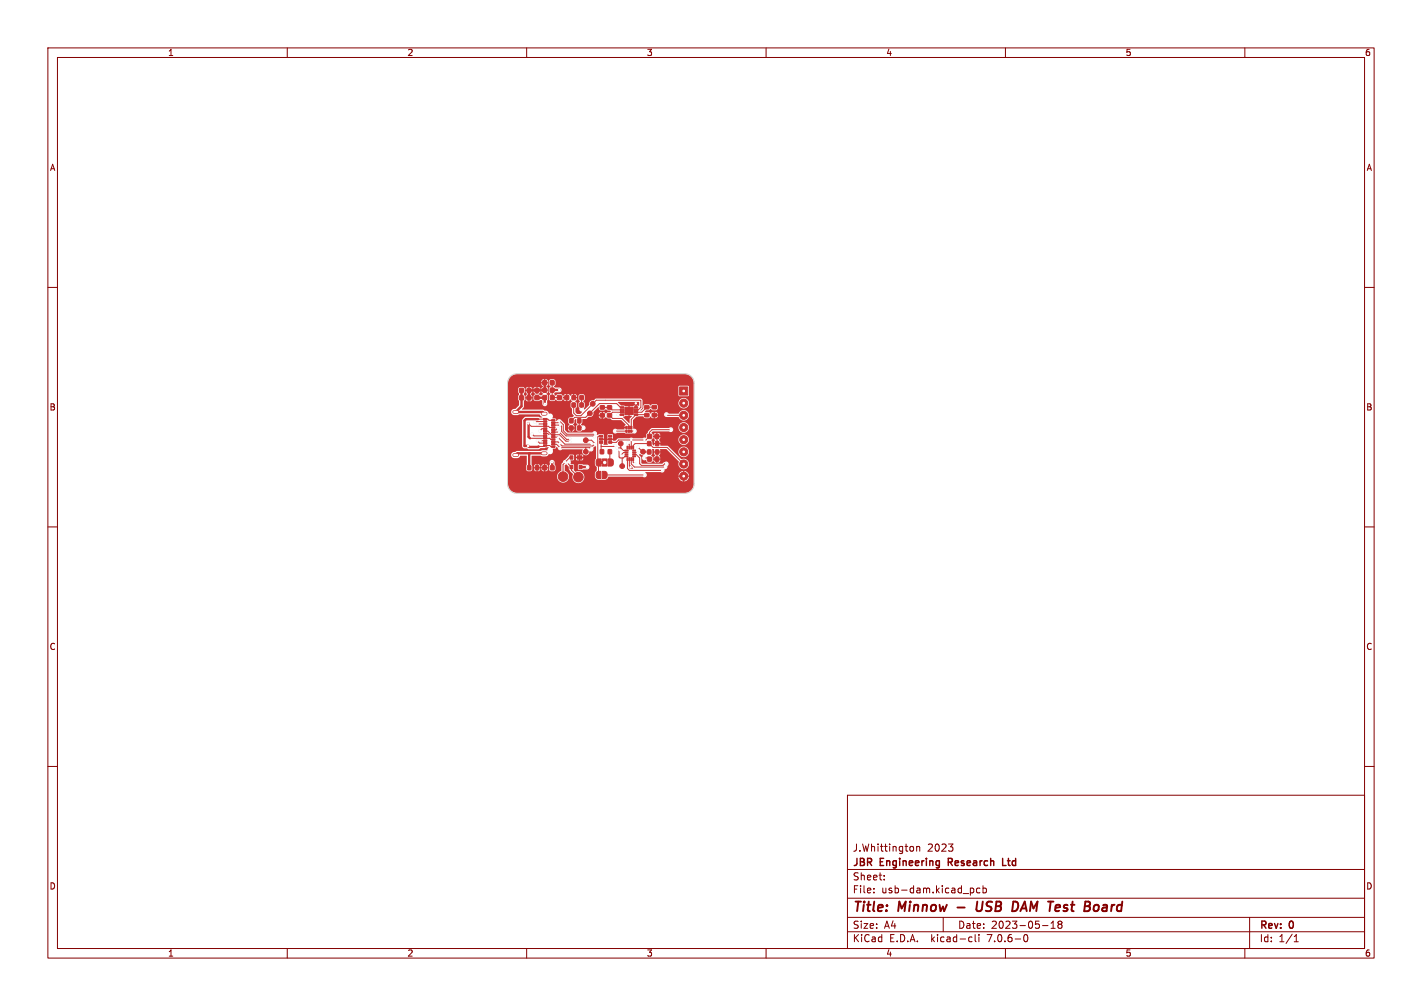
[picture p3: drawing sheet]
<svg xmlns="http://www.w3.org/2000/svg" width="297mm" height="210mm" viewBox="0 0 297 210" stroke-linecap="round" stroke-linejoin="round" font-family="sans-serif">
<g fill="none" stroke="#840000" stroke-width=".21">
<path d="M10 10h277v190h-277zM12 12h273v186h-273zM60 10v2M110 10v2M160 10v2M210 10v2M260 10v2M10 60h2M285 60h2M10 110h2M285 110h2M10 160h2"/>
<path d="M285 160h2M177 166h108v32h-108zM190.7 176.8l.1 .2-.1 .6M191.5 176.8l.2-.1 .3 .1 .1 .9M191.5 176.7v1M198.1 176.2h.9l-.5 .6M199 176.9v.7M60 198v2M110 198v2M160 198v2M177 194.5h108M177 191.5h108"/>
<path d="M177 187.5h108M177 181.5h108M182.5 186.3v.1M182.5 185.5v.1M184.7 183.6v.1M184.7 182.8v.1M197 191.5v3M202.6 195.6l.4 .1M202.8 185.4h.3l.3 .3-.1 .6-.5 .1M203 196.5l-.4 .1M203.7 195.1v1.3l.2 .2M204.5 195.1v.1"/>
<path d="M204.5 195.6v1M204.7 185.5l-.5-.1-.2 .3 .1 .6h.6M205.3 185.5l.4-.1 .3 .3-.1 .6h-.6M205.3 184.9v1.5M210 198v2M214 195.2l.2-.1a.8 .8 0 0 1 .5 .7 .8 .8 0 0 1-.5 .8l-.2-.1-.2-.5zM217.7 193.2h1.2M219.5 193.8h.9M219.5 192.7l.5-.4v1.5M221.2 192.9l-.2 .3v.3l.2 .3 .5-.1 .1-.2-.1-.4-.2-.2M221.2 192.9l-.2-.2 .2-.4 .5 .1 .1 .2-.3 .3M221.2 192.9h.3"/>
<path d="M260 198v2M261 191.5v6.5M270.3 196.6h.9M270.3 195.5l.4-.4v1.5"/>
</g>
<path d="M200 189.4h1.5M204.1 188.2l-.2 1.6 .2 .3a.66 .66 0 0 0 .8-.1M212.4 188.3l.3 .8-.2 .6M228.9 188.9l.5 .1 .1 .3-.1 .5-.4 .4" fill="none" stroke="#840000" stroke-width=".4"/>
<path d="M198.1 180h.5M198.6 179.2h-.5v1.5M209.4 179.2v1.5h.7" fill="none" stroke="#840000" stroke-width=".3"/>
<path d="M125.4 96.3h.5v.5h-.5z" fill="#c83434"/>
<g fill="#c83434" stroke="#c83434" stroke-width=".21">
<path d="M135.3 95.4h.7v.9h-.7z"/>
<path d="M136.8 95.4h.8v.9h-.8z"/>
<path d="M120.6 87.4h.7v.9h-.7z"/>
<path d="M119 87.4h.7v.9h-.7z"/>
<path d="M108.5 82.6h.8v.9h-.8z"/>
<path d="M110.1 82.6h.8v.9h-.8z"/>
<path d="M120.6 88.9h.7v.9h-.7z"/>
<path d="M119 88.9h.7v.9h-.7z"/>
<path d="M126.9 86.4h.8v.6h-.8z"/>
<path d="M126.9 84.7h.8v.7h-.8z"/>
<path d="M114.9 81h.8v.9h-.8z"/>
<path d="M113.4 81h.8v.9h-.8z"/>
<path d="M114.9 79.5h.8v.8h-.8z"/>
<path d="M113.4 79.5h.8v.8h-.8z"/>
<path d="M115.2 87.6h.7v.3h-.7z"/>
<path d="M115.2 88.1h.7v.3h-.7z"/>
<path d="M115.2 88.6h.7v.3h-.7z"/>
<path d="M115.2 89.1h.7v.3h-.7z"/>
<path d="M115.2 89.6h.7v.3h-.7z"/>
<path d="M115.2 90.1h.7v.3h-.7z"/>
<path d="M115.2 90.6h.7v.3h-.7z"/>
<path d="M115.2 91.1h.7v.3h-.7z"/>
<path d="M115.2 91.6h.7v.3h-.7z"/>
<path d="M115.2 92.1h.7v.3h-.7z"/>
<path d="M115.2 92.6h.7v.3h-.7z"/>
<path d="M115.2 93.1h.7v.3h-.7z"/>
<path d="M113.5 92.8h.7v.3h-.7z"/>
<path d="M113.5 92.4h.7v.3h-.7z"/>
<path d="M113.5 91.8h.7v.3h-.7z"/>
<path d="M113.5 91.4h.7v.3h-.7z"/>
<path d="M113.5 90.8h.7v.3h-.7z"/>
<path d="M113.5 90.4h.7v.3h-.7z"/>
<path d="M113.5 89.8h.7v.3h-.7z"/>
<path d="M113.5 89.4h.7v.3h-.7z"/>
<path d="M113.5 88.8h.7v.3h-.7z"/>
<path d="M113.5 88.4h.7v.3h-.7z"/>
<path d="M113.5 87.8h.7v.3h-.7z"/>
<path d="M113.5 87.4h.7v.3h-.7z"/>
<path d="M121.1 82.6h.7v.8h-.7z"/>
<path d="M119.5 82.6h.7v.8h-.7z"/>
<path d="M135.3 90.7h.7v.8h-.7z"/>
<path d="M136.8 90.7h.8v.8h-.8z"/>
<path d="M125.2 90.8h.7v.5h-.7z"/>
<path d="M125.2 91.5h.7v.4h-.7z"/>
<path d="M125.2 92.1h.7v.4h-.7z"/>
<path d="M127.1 92.1h.7v.4h-.7z"/>
<path d="M127.1 91.5h.7v.4h-.7z"/>
<path d="M127.1 90.8h.7v.5h-.7z"/>
<path d="M108.5 81.1h.8v.8h-.8z"/>
<path d="M110.1 81.1h.8v.8h-.8z"/>
<path d="M121.1 84.1h.7v.9h-.7z"/>
<path d="M119.5 84.1h.7v.9h-.7z"/>
<path d="M136.2 84.7h.9v.6h-.9z"/>
<path d="M136.2 86.3h.9v.7h-.9z"/>
<path d="M111.7 82.6h.9v.8h-.9z"/>
<path d="M111.7 81.1h.9v.8h-.9z"/>
<path d="M120.5 95.1h1v.7h-1z"/>
<path d="M119.1 95.1h.6v.7h-.6z"/>
<path d="M119.1 97.1h.6v.7h-.6z"/>
<path d="M120.9 97.1h.6v.7h-.6z"/>
<path d="M115 82.6h.7v.8h-.7z"/>
<path d="M113.4 82.6h.7v.8h-.7z"/>
<path d="M135.3 93.9h.6v.9h-.6z"/>
<path d="M136.9 93.9h.7v.9h-.7z"/>
<path d="M130.5 94h.7v.1h-.7z"/>
<path d="M130.6 94.4h.5v.1h-.5z"/>
<path d="M130.6 94.8h.5v.1h-.5z"/>
<path d="M130.6 95.2h.5v.1h-.5z"/>
<path d="M131 95.6h.1v.5h-.1z"/>
<path d="M131.4 95.6h.1v.5h-.1z"/>
<path d="M131.8 95.6h.1v.5h-.1z"/>
<path d="M132.2 95.6h.1v.5h-.1z"/>
<path d="M132.2 95.2h.5v.1h-.5z"/>
<path d="M132.2 94.8h.5v.1h-.5z"/>
<path d="M132.2 94.4h.5v.1h-.5z"/>
<path d="M132.2 94h.5v.1h-.5z"/>
<path d="M132.2 93.2h.1v.5h-.1z"/>
<path d="M131.8 93.2h.1v.5h-.1z"/>
<path d="M131.4 93.2h.1v.5h-.1z"/>
<path d="M131 93.2h.1v.5h-.1z"/>
<path d="M132.5 86.4h.7v.3h-.7z"/>
<path d="M132.5 85.9h.7v.3h-.7z"/>
<path d="M132.5 85.4h.7v.3h-.7z"/>
<path d="M132.5 84.9h.7v.3h-.7z"/>
<path d="M129.6 84.9h.7v.3h-.7z"/>
<path d="M129.6 85.4h.7v.3h-.7z"/>
<path d="M129.6 85.9h.7v.3h-.7z"/>
<path d="M129.6 86.4h.7v.3h-.7z"/>
<path d="M130.5 85.1h1.8v1.4h-1.8z"/>
<path d="M131.7 89h.3v.5h-.3z"/>
<path d="M131.2 89h.3v.5h-.3z"/>
<path d="M130.7 89h.3v.5h-.3z"/>
<path d="M130.7 89.8h.3v.4h-.3z"/>
<path d="M131.2 89.8h.3v.4h-.3z"/>
<path d="M131.7 89.8h.3v.4h-.3z"/>
<path d="M141.9 80.8h1.7v1.7h-1.7z"/>
<path d="M125.4 84.7h.8v.7h-.8z"/>
<path d="M125.4 86.4h.8v.6h-.8z"/>
<path d="M125.8 98.4h.6l.3 .2 .1 .9-.3 .4h-.7z"/>
<path d="M124.7 98.5l.8-.1v1.5h-.6l-.3-.2-.1-.8z"/>
<path d="M135.3 92.2h.6v.8h-.6z"/>
<path d="M136.9 92.2h.7v.8h-.7z"/>
<path d="M127 93.9h.7v.8h-.7z"/>
<path d="M125.4 93.9h.7v.8h-.7z"/>
<path d="M115 97.2h.7v.9h-.7z"/>
<path d="M113.4 97.2h.7v.9h-.7z"/>
<path d="M116.4 82.6h.8v.8h-.8z"/>
<path d="M118 82.6h.8v.8h-.8z"/>
<path d="M134.7 86.3h.8v.7h-.8z"/>
<path d="M134.7 84.7h.8v.6h-.8z"/>
<path d="M124.7 95.9l.8-.1v1.5h-.6l-.3-.2-.1-.8z"/>
<path d="M125.8 95.8h1v1.5h-1z"/>
<path d="M127.1 95.8h.6l.3 .2 .1 .9-.3 .4h-.7z"/>
<path d="M110.2 97.2h.7v.9h-.7z"/>
<path d="M111.8 97.2h.7v.9h-.7z"/>
<circle cx="123.8" cy="84.3" r=".5"/>
<circle cx="130" cy="97.3" r=".5"/>
<circle cx="123.2" cy="86.3" r=".5"/>
<circle cx="122.3" cy="91.9" r=".5"/>
<circle cx="142.8" cy="84.2" r=".85"/>
<circle cx="142.8" cy="86.7" r=".85"/>
<circle cx="142.8" cy="89.2" r=".85"/>
<circle cx="142.8" cy="91.8" r=".85"/>
<circle cx="142.8" cy="94.3" r=".85"/>
<circle cx="142.8" cy="96.9" r=".85"/>
<circle cx="142.8" cy="99.4" r=".85"/>
<circle cx="122.3" cy="94.3" r=".5"/>
<circle cx="120.8" cy="99.6" r="1"/>
<circle cx="129.7" cy="92.6" r=".5"/>
<circle cx="117.6" cy="99.5" r="1"/>
<circle cx="134.3" cy="94.3" r=".5"/>
</g>
<path d="M107.4 86h.6M107.4 95h.6M113.4 86.4h.6M113.4 94.6h.6" fill="none" stroke="#c83434" stroke-width=".8"/>
<g fill="#ececec" stroke="#ececec" stroke-width=".21">
<circle cx="132.8" cy="84.2" r=".25"/>
<circle cx="131.7" cy="97.5" r=".25"/>
<circle cx="116.8" cy="81.4" r=".25"/>
<circle cx="110.4" cy="88.4" r=".25"/>
<circle cx="122.6" cy="97.5" r=".25"/>
<circle cx="113.8" cy="84.3" r=".25"/>
<circle cx="134.6" cy="95.6" r=".25"/>
<circle cx="134.6" cy="99.1" r=".25"/>
<circle cx="131.8" cy="91.9" r=".25"/>
<circle cx="140.1" cy="89.7" r=".25"/>
<circle cx="132.5" cy="90" r=".25"/>
<circle cx="134.6" cy="91.8" r=".25"/>
<circle cx="129.1" cy="86.6" r=".25"/>
<circle cx="118.1" cy="96.5" r=".25"/>
<circle cx="119" cy="91.6" r=".25"/>
<circle cx="116.8" cy="90.2" r=".25"/>
<circle cx="114.7" cy="91" r=".25"/>
<circle cx="118.7" cy="96.5" r=".25"/>
<circle cx="119" cy="92.2" r=".25"/>
<circle cx="115.3" cy="96.5" r=".25"/>
<circle cx="110.3" cy="93.1" r=".25"/>
<circle cx="112.3" cy="92" r=".25"/>
<circle cx="124.2" cy="90.5" r=".25"/>
<circle cx="116.8" cy="88" r=".25"/>
<circle cx="128.9" cy="93.5" r=".25"/>
<circle cx="129.4" cy="94" r=".25"/>
<circle cx="112.9" cy="92" r=".25"/>
<circle cx="117" cy="88.7" r=".25"/>
<circle cx="124.1" cy="91.2" r=".25"/>
<circle cx="121.5" cy="85.4" r=".25"/>
<circle cx="116.5" cy="89.5" r=".25"/>
<circle cx="123.5" cy="92.6" r=".25"/>
<circle cx="126.3" cy="96.5" r=".25"/>
<circle cx="112.7" cy="90" r=".25"/>
<circle cx="116.6" cy="91.3" r=".25"/>
<circle cx="133.2" cy="94.5" r=".25"/>
<circle cx="112.3" cy="88.5" r=".25"/>
<circle cx="116.9" cy="92.6" r=".25"/>
<circle cx="124.2" cy="92.7" r=".25"/>
<circle cx="117" cy="93.5" r=".25"/>
<circle cx="132.5" cy="96.8" r=".25"/>
<circle cx="111.7" cy="88.1" r=".25"/>
<circle cx="123.4" cy="93.8" r=".25"/>
<circle cx="111.1" cy="90.6" r=".25"/>
<circle cx="121.8" cy="89.3" r=".25"/>
<circle cx="138.3" cy="98.1" r=".25"/>
<circle cx="139.1" cy="96.9" r=".25"/>
<circle cx="128.5" cy="93" r=".25"/>
<circle cx="133.3" cy="93.3" r=".25"/>
<circle cx="128.5" cy="90" r=".25"/>
<circle cx="131.1" cy="92.5" r=".25"/>
<circle cx="138.9" cy="97.4" r=".25"/>
<circle cx="139.2" cy="86.6" r=".25"/>
<circle cx="129.8" cy="95.1" r=".25"/>
</g>
<g fill="none" stroke="#c83434" stroke-width=".5">
<path d="M113.8 79.9l-.1 1.6h-3.2M108.9 81.5v3.3l-1.2 1.2h5.6l.4 .4M108.9 83v.1M110.4 88.4v2.8l.3 .3M110.5 81.5v1.6M110.5 81.5h.1M110.6 94.6l-.1 3.1M112.1 83h1.7v1.3M112.4 87.5h-2.6l-.3 .3v5.3h.8l.2 .2 2-.1M113.7 94.6h-5.6l-.4 .4M113.8 84.3h.1M115.3 96.5v1.2"/>
<path d="M116.8 81.4h-1.5M121.2 97.5h1.4"/>
</g>
<g fill="none" stroke="#c83434" stroke-width=".21">
<path d="M115.3 79.9v3.1h1.5M110.4 88.4l.5 .6h3.7l.2 .3h.8M110.7 91.5h4.1l.3 .2h.5M111.1 90.6l.4 .4h2.4M112.3 92l.4 .5h1.2M112.3 88.5h1.6M112.3 88.5h.1M112.4 87.5h2l.3 .2h.9M112.5 93.2l2.3-.2 .3 .3h.5M112.9 92h1M113.9 90h.5l.8 .7h1.7l1.3 1.4h.7l.1 .1M113.9 90.5h.5l.3 .3v.2"/>
<path d="M113.9 88h-2l-.1 .1M113.9 89.5h-.7l-.4 .5M115.6 90.3l1.2-.1 1.5 1.5h.6l.1-.1M115.6 88.3h.9l.5-.3 .7 .6v1.3l.7 .8h5.7l.1-.2M115.6 88.7h1.4l.3 .3v1.1l.9 .9h5.8l.2 .1M115.6 91.3h.9l1.5 1.4h5.3l.2-.2M115.6 92.7h.6l.8 .8 6.2-.1 .3 .3M116.5 89.5l-.4 .2h-.5M118.7 96.5v.4l.7 .6v.6l1.4 1.5M119.4 95.5h-.4l-1.4 1.5v2.5M119.8 84.6v1.6l.6 .6h.9l3.2-3.2h9.3l.1 1.4-.6 .6h-.5M121 87.8v1.6l.8-.1"/>
<path d="M121.5 83.3v2.1M122.4 91.9h1.2l.6 .8-.4 .4h-6.4l-.9-.8h-.9M122.4 93.4v.9M125.5 91.1h-.5l-.2 .1 .2 7.9M125.5 92.4v1.7l.2 .2M125.8 85.1h1.5l.5 .5h2.1M126.3 99.1h8.3M127.4 94.3v2l.2 .2M128.5 93l-.2 .2-2.8-.1M128.5 90h2.3M128.9 93.5h.8M129.5 94l-.2 .2v1.2l.2 .2h.7l.3-.3h.3"/>
<path d="M129.6 92.6v.9M129.6 93.5h.1M129.7 93.5l.5 .6h.6M129.9 86.6h-.8M129.9 85.1h-.3l-.8-.8h-3.6l-2.9 2.8h-2.2l-.8 .7M129.9 86.1h-2l-.6 .6 .6 .7h2l1.5 1.4v.5M129.9 95.6v1.7M130.8 94.4h-.6l-.4 .5v.2M131.1 95.8v2l.4 .4 6.8-.1M131.1 92.5l.4 .3v.6M131.5 95.8v1.5l.2 .2M131.8 90h.7"/>
<path d="M131.8 91.8v1.6M131.8 95.8v1l.7 .7 6.4-.1M132.2 95.8v.7l.3 .3M132.2 93.4v-.4l.4-.4h3l.8 .8h2.9l3.5 3.5M132.5 94.4l.7 .1M132.5 94.8h.3l.8 .8v1.2l.3 .3h4.6l.3-.3h.4M132.8 84.2v.9M133.2 93.4l1 1h1.4M134.6 95.6h.8l.2 .2M135.1 86.7l-2.3-.1-1 .9v1.7M136.6 85h-1.5l-1.1 1.1h-1.2M139.2 86.6l.2 .1h3.4"/>
<path d="M140.1 89.7h-3.9l-.6 .6v.8l-.7 .7h-5.7l-.5 .6h-1.2"/>
</g>
<g fill="#c83434">
<path d="M131.4 97l.8 .8h-.6l-.2-.1z"/>
<path d="M129.1 83.9l4.4 .1v.7h-.5l-.1 .5-.2-.1v-.4l-1.2 .1v2h.5l-.5 .6-.1 1-1.3-1.3 .5-.3h.7v-2l-1.6-.2z"/>
<path d="M106.7 78.7l.6-.5 .7-.1h35a1.9 1.9 0 0 1 1.9 1.9v21a1.9 1.9 0 0 1-1.9 1.9h-35a1.9 1.9 0 0 1-1.9-1.9v-1.5h10.2a1.27 1.27 0 0 0 1.2 1.2 1.27 1.27 0 0 0 1.4-1 1.27 1.27 0 0 0-.9-1.5v-1l.3-.2 .5 .4v.5l.3 .5 .6 .6a1.28 1.28 0 0 0 .9 1.8 1.28 1.28 0 0 0 1.4-1.4 1.28 1.28 0 0 0-1.8-.9l-.4-.4 .1-.2h.8l.2 .2h.7l1.1-.1 .4-.3v-.4l-.3-.3-1.9-.1-.2 .2v.8h-.8l-.1-.9-.6-.2-.1-.7h.6l.2-.5h.4l.2 .5h.4v-.5h.3v.5l.5-.1 .1-.4h-1.9v-.2h1v-.5h.3v.5h.6l-.2-.5h-1.1l-.2 .5h-.4l-.2-.5-.8 .1-.1 .2-1.1 .9-.4 .7-.1 1.4-.2 .2a1.25 1.25 0 0 0-.7 1.1h-10.2v-4.6h.7l.1 .5 .4 .2h.9l.5-.5h1.3l-.1 3 .3 .3h.6l.3-.3 .1-.3h.3a.48 .48 0 0 0 .6 .6v-.6h.2v.6l.4-.2 .1-.4h.3a.49 .49 0 0 0 .5 .6v-.6h.3v.6l.4-.2 .2-.2h.1l.4 .4 .9-.2 .1-.9-.4-1.2-.4-.1-.3 .2-.3 1.8h-.1v-.2h-3.3v-.3h.9v-.6h.2v.6h1.3v-.6h.3v.6h.6a.69 .69 0 0 0-.7-.6 .69 .69 0 0 0-.7 .6h-.3v-.2a.68 .68 0 0 0-.7-.4 .68 .68 0 0 0-.6 .6h-.3l-.2-.5v-1.8l3 .1 .7-.5a.57 .57 0 0 0 .8-.5v-.6l.5-.1 .2-.3 .3 .3a.53 .53 0 0 0 .9 .2h4.3a.8 .8 0 0 0 .5 1.2 .8 .8 0 0 0 1-.8 .59 .59 0 0 0 .6-.1 .59 .59 0 0 0 .2-.7l.5-.2v2.5l-.2 .4-.1 .7 .4 .7v.7l-.3 .5-.1 .6a.76 .76 0 0 0 .7 .9l1.7-.1 .5-.6h7.1l.3 .2 .4-.2h6.8a1.09 1.09 0 0 0 1 1v-.6h.2v.6l.6-.2 .2-.3 .2-.5h-.6v-.2h.6a1.09 1.09 0 0 0-1-1v.6h-.2v-.6l-.6 .2-.2 .3-.2 .5h.6v.2h-7.4l.1-.1a.51 .51 0 0 0-.2-.7v-.1h3.3a.56 .56 0 0 0 .7-.6 .66 .66 0 0 0 .7-.8 .54 .54 0 0 0 0-.7 .54 .54 0 0 0-.8 0l-.4 .3h-4.2l-.1-.2-.1-1.1-.4-.5 .2-.2 .6 .3a.58 .58 0 0 0-.1 .8 .58 .58 0 0 0 .7 .2l.3 .4 .7 .1 .3-.2 .2-.4h.1l.1 .4 .5 .2v-.6h.2v.6a.5 .5 0 0 0 .6-.6h-1.5v-.3h1.5l-.1-.3-.2-.3 .3-.3v-.3h-.5l-.1 1.2h-.2v-1.2h-.5l.3 .6-.3 .3-.1 .3h-.1l-.1-.3-.3-.3 .2-.4v-1l.4 .1v.4h1.3v-.4h1.3l2.6 2.6a1.11 1.11 0 0 0 .9 1.5 1.11 1.11 0 0 0 1.2-1.3 1.11 1.11 0 0 0-1.6-.8l-1.5-1.5h.9a1.11 1.11 0 0 0 1.6 1 1.11 1.11 0 0 0 .2-1.9 1.11 1.11 0 0 0-1.8 .7v.2h-.9l-1.3-1.2-1.5-.1-.1-.3h-1.3l-.1 .3-.2-.3-.1-.5-.2-.3 .3-.3 .1-.4h.1l.1 .4 .3 .3-.3 .6h.5v-1.3h.2l.1 1.3h.5l-.3-.7h4.1v.2a1.1 1.1 0 0 0 1.8 .7 1.1 1.1 0 0 0-.2-1.9 1.1 1.1 0 0 0-1.6 1h-4.1l.2-.2 .1-.4h-1.5v-.2h.7v-.6h.2v.6h.6v-.2a.73 .73 0 0 0-.8-.4 .73 .73 0 0 0-.6 .6h-.1l-.1-.4-.2-.2 .3-.3h3.3a.51 .51 0 0 0 .8-.1 .51 .51 0 0 0-.2-.8h1.4v.2a1.11 1.11 0 0 0 1.8 .7 1.11 1.11 0 0 0-.2-1.8 1.11 1.11 0 0 0-1.6 .9l-5.6 .2-.7 .6-.1 .4-.3 .2-.2 .8-5.6 .1-.7 .5h-.4l-.1-.2h-1.1v1h-.8v-1h-.6l-.1-.2h.7v-.3h.8v.3h1.1v-.9l-1-.1-.1 .7h-.8l-.1-.7h-.8l-.6 .2a.53 .53 0 0 0-.2-.8 .53 .53 0 0 0-.7 .3h-5.1l-.6-.5v-.3h.7a.48 .48 0 0 0 .5 .6v-.6h.3v.6l.3-.2 .2-.4h-2v-1l-.8-.8a.55 .55 0 0 0-.5-.2 .55 .55 0 0 0-.5 .4l-.1-.5-.7-.1a.67 .67 0 0 0-.1-.8 .67 .67 0 0 0-.7-.2v-.2a.75 .75 0 0 0-.9-.4l-.4-.2h-4.3l.4-.6v-1.2l.2-.5h.2a.5 .5 0 0 0 .6 .6v-.6h.2v.6l.4-.2 .2-.3h.2l.4 .4 1.3-.2 .2 .2v.8l.4 .3h.3l.3-.4v-.7l.2-.4v-.7l-.4-.4 .4-.5 .5 .5-.3 .5v.7l.2 .3h.8l.4-.3 .4 .3h.7l.3-.2v-.4h.2a.76 .76 0 0 0 .6 .6 .76 .76 0 0 0 .8-.3l.4 .3-.3 .5v.7l.3 .4v1l.4 .5-.3 .3h-.6l-.3 .3v.8l.3 .4-.3 .3v.3h1.3l-.1-.3-.2-.3 .3-.4v-.5l.3-.2v.7l.3 .4-.3 .4 .1 .8 .3 .3h.5l.4-.3a.55 .55 0 0 0 .7-.5 .55 .55 0 0 0-.8-.5l-.2-.2 .3-.4v-.7h.8l.6-.5h.4l.3-.2h1.4l.1 .4 .5 .2v-.6h-2l.2-.2h1.8v-.5a.48 .48 0 0 0-.6 .5h-1.2v-.6l1.1-1 .1 .5 .3 .2h.8l.4-.3 .3 .3h.6l.1 .2-.1 .1-.6 .1-.3 .2-.7-.2v1.3l.4-.1 .3-.2 .3 .2 .6 .1 .4 .3h1.9l.9 .9-.2 .5 .4 .1v.2h-.4l-.1 .2h-1.5a.52 .52 0 0 0-.7 0 .52 .52 0 0 0 0 .8 .52 .52 0 0 0 .7 0l3.2 .1a.56 .56 0 0 0 .7-.2 .56 .56 0 0 0 0-.7l-.5-.1-.1-1.8 .8-.7 1.3-.1 .4 .4h.7l.5-.4 .3 .4h.3v-.5h.3v.5h.2l.2-.1 .2-.4h-.9v-.2h2.2l.2 .3 .2 .2h2.6a1.12 1.12 0 0 0 1.8 .4 1.12 1.12 0 0 0-.1-1.8 1.12 1.12 0 0 0-1.7 .7l-2.1-.1a.51 .51 0 0 0-.5-.2 .51 .51 0 0 0-.4 .5h-2.2v-.6h.3v.5h.6v-.1a.94 .94 0 0 0-1.5 0l-.3-.4-.9-.1 .3-.2 .6-.1 .3-.2 .4 .2h.8l.3-.3-.2-.8-.9-.1-.4 .2-.4-.2h-.9l-.2 .3v.5l-.6 .5v-.1l.4-.5v-.9h7.5a1.11 1.11 0 0 0 1.6 1 1.11 1.11 0 0 0 .2-1.9 1.11 1.11 0 0 0-1.8 .7v.2h-7.5v-.7l-.4-.3h-9.2l-.6 .4a.79 .79 0 0 0-1 1l-1 .9 .1-1.3-.3-.4 .3-.4v-.9h19.6l.2 .2h1.8l.2-.2v-1.7l-.2-.3-1.9 .1-.1 1.9h-19.6l-.3-.2h-.6l-.4 .4v.7l.3 .4-.3 .4v.7l.2 .3a.64 .64 0 0 0 .6 .8l-.4 .4h-.7l-.3-.3v-.8l.3-.4v-.7l-.4-.4 .3-.3 .1-.4h-.8v-.8h.2v.6h.6a.72 .72 0 0 0-.6-.6 .72 .72 0 0 0-.8 .4l-.3-.4h-.3v1.4h-.3v-.6h-.7v-.2h.7v-.6l-.4 .1-.1 .5h-.2a.49 .49 0 0 0-.4-.6h-.6l-.4 .3-.4-.3 .3-.4 1.1-.1 .2-.5-.4-.4h-.9l-.3-.2 .3-.4v-.9l-.3-.2h-.6l-.5 .3v.8l.4 .4-.4 .4v.6h-.1v-.1h-1.4v.3l.3 .4-.3 .2-.7-.2-.7 .1-.3 .3v.6h-.2v-.1h-1.6v-.3h1.6l-.1-.3-.3-.3 .3-.3 .1-.4h-1.4v.4l.4 .3-.4 .3v.3h-.2v-.1a.65 .65 0 0 1 0-1v-.2h1.8a.5 .5 0 0 0 .6 .6v-.6h.3v.6l.4-.2 .2-.4h-3.3v-.2h.8v-.6h.2v.6h1.4v-.6h.3v.6l2.2-.1-.1-.3-.3-.3 .3-.3 .1-.4h-1.4v.4l.4 .3-.4 .3v.3h-.2a.75 .75 0 0 0-.8-.5 .75 .75 0 0 0-.7 .6h-.2v-.2a.72 .72 0 0 0-.8-.4 .72 .72 0 0 0-.6 .6h-.2l-.1-.4-.3-.2h-.6l-.3 .2-.1 .8 .2 .6-.2 .3v.6l.2 .4v.9l-.7 .7a.69 .69 0 0 0-.9 .5 .69 .69 0 0 0 .5 .9l1.2-.2h4.2l.5 .6-3.5-.1-.6 .6v5.6l.2 .4 1.2 .2h2l.4-.2 1.7-.2-.3 .6-6.2 .1-.5 .2a.7 .7 0 0 0-.8 .6h-.7v-15.1h7.6v-.6h.2v.6h.6a.71 .71 0 0 0-.7-.6 .71 .71 0 0 0-.7 .6h-7z"/>
</g>
<g fill="#fff" stroke="#fff" stroke-width=".21">
<circle cx="132.8" cy="84.2" r=".15"/>
<circle cx="131.7" cy="97.5" r=".15"/>
<circle cx="116.8" cy="81.4" r=".15"/>
<circle cx="110.3" cy="88.4" r=".15"/>
<circle cx="122.6" cy="97.5" r=".15"/>
<circle cx="113.8" cy="84.3" r=".15"/>
<circle cx="134.6" cy="95.6" r=".15"/>
<circle cx="134.6" cy="99.2" r=".15"/>
<circle cx="131.8" cy="91.9" r=".15"/>
<circle cx="140.1" cy="89.7" r=".15"/>
<circle cx="132.5" cy="90" r=".15"/>
<circle cx="134.6" cy="91.9" r=".15"/>
<circle cx="129.1" cy="86.6" r=".15"/>
<circle cx="118.1" cy="96.5" r=".15"/>
<circle cx="119" cy="91.6" r=".15"/>
<circle cx="116.8" cy="90.2" r=".15"/>
<circle cx="114.7" cy="91" r=".15"/>
<circle cx="118.7" cy="96.5" r=".15"/>
<circle cx="119" cy="92.2" r=".15"/>
<circle cx="115.3" cy="96.5" r=".15"/>
<circle cx="110.3" cy="93.1" r=".15"/>
<circle cx="112.3" cy="92" r=".15"/>
<circle cx="124.2" cy="90.5" r=".15"/>
<circle cx="116.8" cy="88" r=".15"/>
<circle cx="128.9" cy="93.5" r=".15"/>
<circle cx="129.4" cy="94" r=".15"/>
<circle cx="112.9" cy="92" r=".15"/>
<circle cx="117" cy="88.7" r=".15"/>
<circle cx="124.1" cy="91.2" r=".15"/>
<circle cx="121.5" cy="85.4" r=".15"/>
<circle cx="116.6" cy="89.5" r=".15"/>
<circle cx="123.5" cy="92.6" r=".15"/>
<circle cx="126.3" cy="96.6" r=".15"/>
<circle cx="112.7" cy="89.9" r=".15"/>
<circle cx="116.6" cy="91.3" r=".15"/>
<circle cx="133.2" cy="94.5" r=".15"/>
<circle cx="112.3" cy="88.5" r=".15"/>
<circle cx="116.9" cy="92.6" r=".15"/>
<circle cx="124.2" cy="92.7" r=".15"/>
<circle cx="117" cy="93.5" r=".15"/>
<circle cx="132.5" cy="96.8" r=".15"/>
<circle cx="111.7" cy="88.1" r=".15"/>
<circle cx="123.4" cy="93.7" r=".15"/>
<circle cx="111.1" cy="90.6" r=".15"/>
<circle cx="121.8" cy="89.3" r=".15"/>
<circle cx="138.3" cy="98.2" r=".15"/>
<circle cx="139.1" cy="96.9" r=".15"/>
<circle cx="128.5" cy="93" r=".15"/>
<circle cx="133.3" cy="93.3" r=".15"/>
<circle cx="128.5" cy="90" r=".15"/>
<circle cx="131.1" cy="92.5" r=".15"/>
<circle cx="138.9" cy="97.4" r=".15"/>
<circle cx="139.2" cy="86.5" r=".15"/>
<circle cx="129.8" cy="95.1" r=".15"/>
<circle cx="114.9" cy="86.9" r=".17"/>
<circle cx="142.8" cy="81.6" r=".17"/>
<circle cx="142.8" cy="84.2" r=".17"/>
<circle cx="142.8" cy="86.7" r=".17"/>
<circle cx="142.8" cy="89.2" r=".17"/>
<circle cx="142.8" cy="91.8" r=".17"/>
<circle cx="142.8" cy="94.3" r=".17"/>
<circle cx="142.8" cy="96.9" r=".17"/>
<circle cx="142.8" cy="99.4" r=".17"/>
</g>
<path d="M114.9 94v.3" fill="none" stroke="#fff" stroke-width=".65"/>
<path d="M107.4 86h.6M107.4 95h.6M113.4 86.4h.6M113.4 94.6h.6" fill="none" stroke="#fff" stroke-width=".5"/>
<path d="M106.7 78.5l.5-.3 .8-.2h35a2 2 0 0 1 2 2v21a2 2 0 0 1-2 2h-35a2 2 0 0 1-2-2v-21l.2-.8z" fill="none" stroke="#d0d2cd" stroke-width=".21"/>
<g font-size="2.8" fill="#840000">
<text x="178" y="190.9">Title:</text>
<text x="187.7" y="190.9">Minnow</text>
<text x="205.5" y="190.9">USB</text>
<text x="213.9" y="190.9">DAM Test</text>
<text x="230.5" y="190.9">Board</text>
</g>
<g font-size="2.1" fill="#840000">
<text x="178" y="178">J.Whittington</text>
<text x="193.7" y="178">2023</text>
<text x="178" y="184">Sheet:</text>
<text x="178" y="181.2">JBR</text>
<text x="183.9" y="181.2">Engineering</text>
<text x="198.7" y="181.2">Research</text>
<text x="210.7" y="181.2">Ltd</text>
<text x="178" y="186.7">File:</text>
<text x="184.1" y="186.7">usb-dam.kicad_pcb</text>
<text x="178" y="196.9">KiCad</text>
<text x="178" y="194.1">Size:</text>
<text x="184.7" y="194.1">A4</text>
<text x="185.7" y="196.9">E.D.A.</text>
<text x="194.6" y="196.9">kicad-cli</text>
<text x="200" y="194.1">Date:</text>
<text x="206.5" y="196.9">7.0.6-0</text>
<text x="207" y="194.1">2023-05-18</text>
<text x="263" y="194.3">Rev:</text>
<text x="263" y="196.9">Id:</text>
<text x="267.1" y="196.9">1/1</text>
<text x="269.4" y="194.3">0</text>
</g>
<g font-size="1.8" fill="#840000">
<text x="35" y="11.9">1</text>
<text x="85" y="11.9">2</text>
<text x="135" y="11.9">3</text>
<text x="185" y="11.9">4</text>
<text x="235" y="11.9">5</text>
<text x="285" y="11.9">6</text>
<text x="10.3" y="35.9">A</text>
<text x="285.4" y="35.9">A</text>
<text x="10.3" y="85.9">B</text>
<text x="285.3" y="85.9">B</text>
<text x="10.3" y="135.9">C</text>
<text x="285.3" y="135.9">C</text>
<text x="10.3" y="185.9">D</text>
<text x="285.3" y="185.9">D</text>
<text x="35" y="199.9">1</text>
<text x="85" y="199.9">2</text>
<text x="135" y="199.9">3</text>
<text x="185" y="199.9">4</text>
<text x="235" y="199.9">5</text>
<text x="285" y="199.9">6</text>
</g>
</svg>
